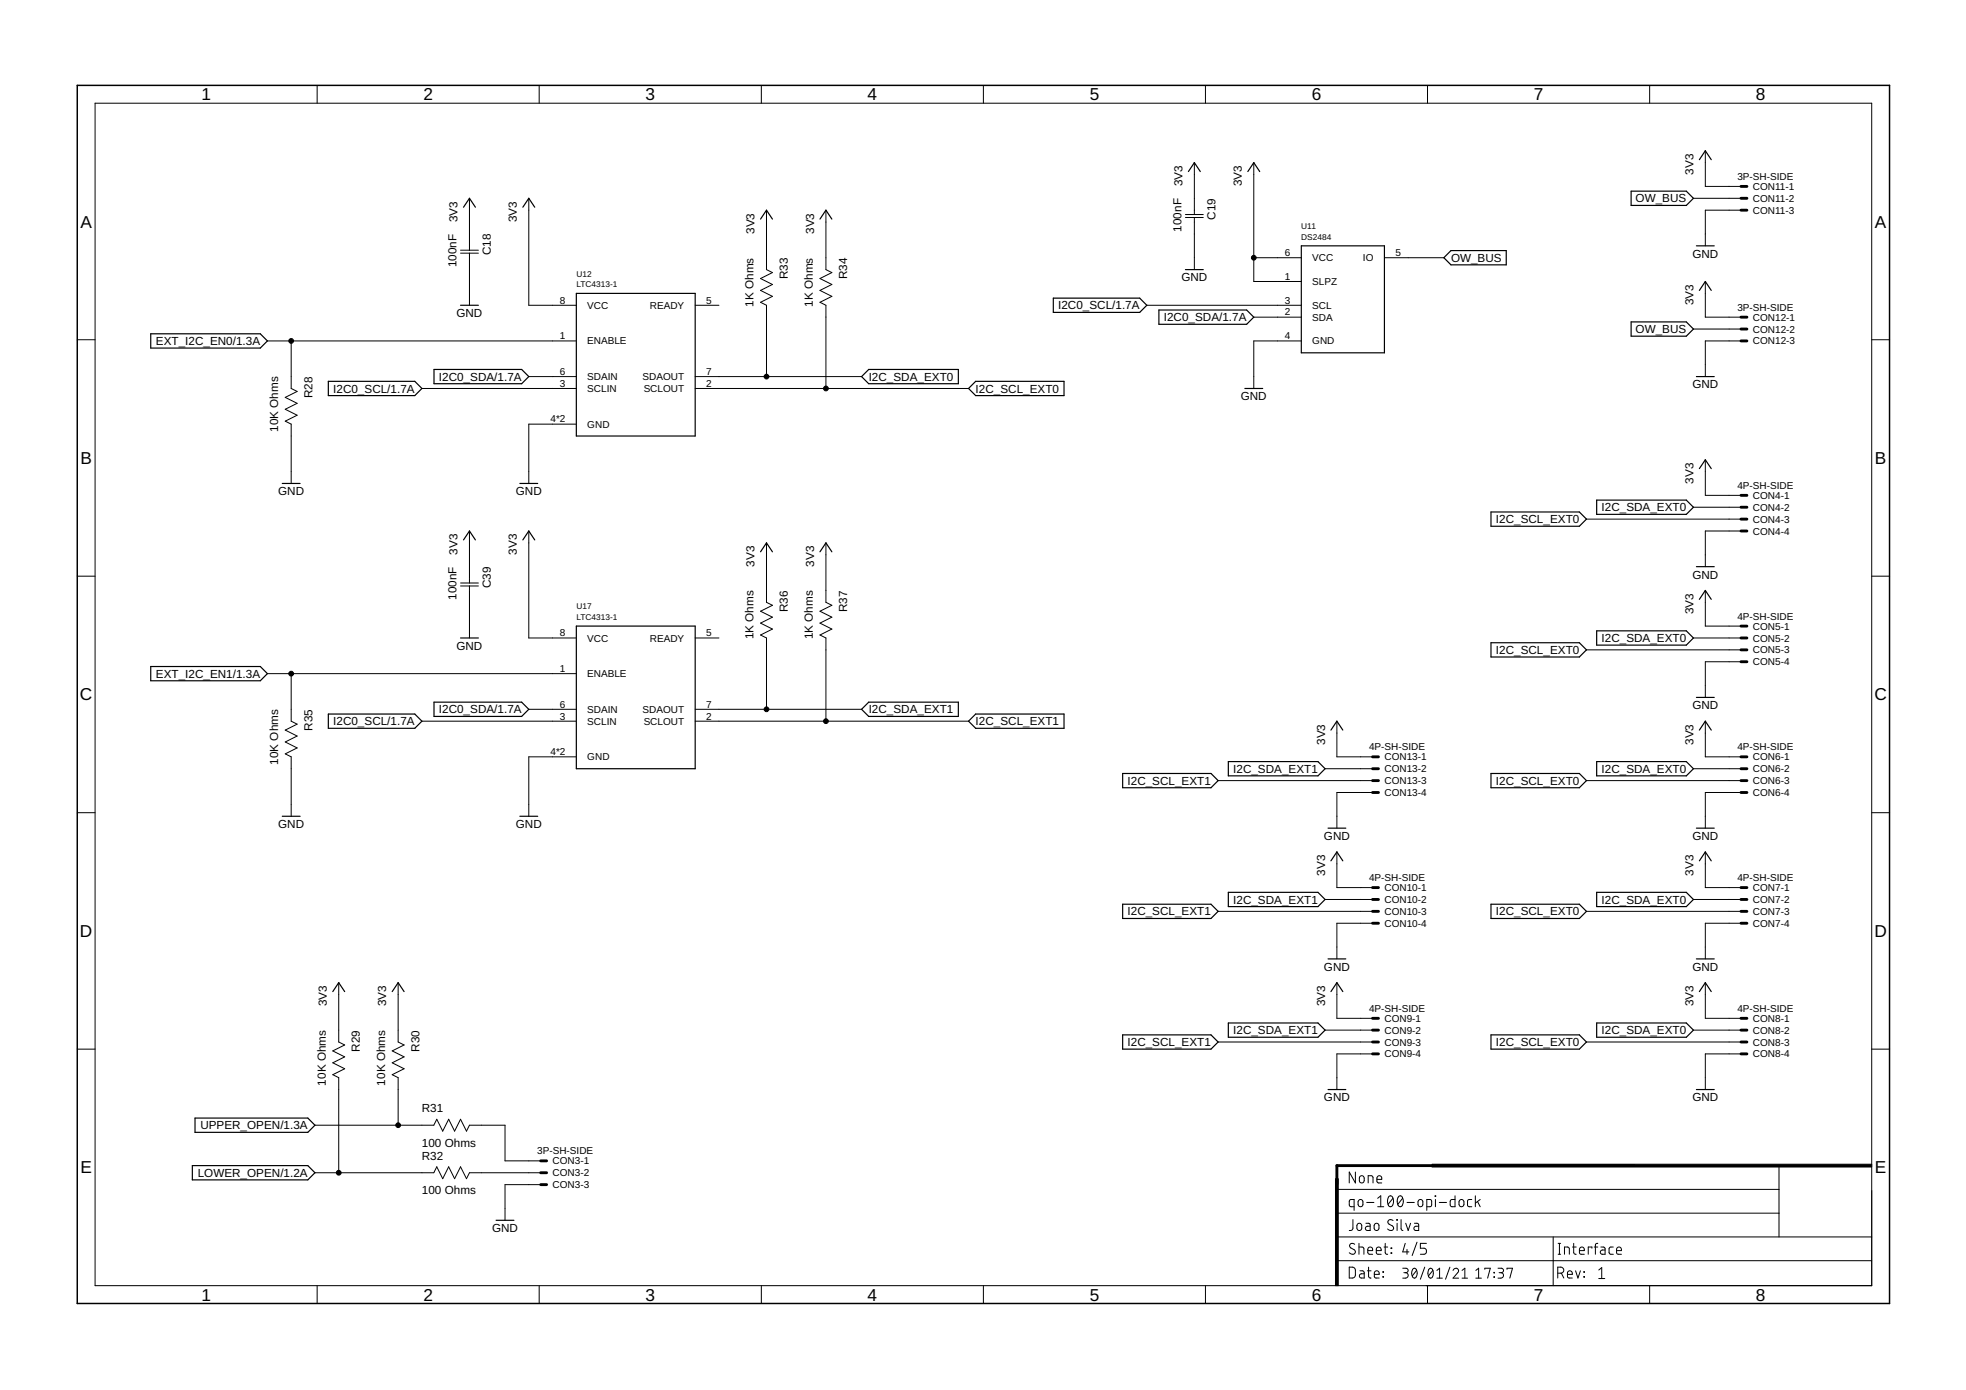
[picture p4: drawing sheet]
<svg xmlns="http://www.w3.org/2000/svg" width="420mm" height="297mm" viewBox="0 0 420 297" stroke-linecap="round" stroke-linejoin="round" font-family="sans-serif">
<g fill="none" stroke="#000" stroke-width=".25">
<path d="M254 36.7l1.2-1.9 1.3 1.9M266.7 36.7l1.2-1.9 1.3 1.9M363.2 34.1l1.2-1.9 1.3 1.9M99.1 44.3l1.2-1.9 1.3 1.9M111.7 44.3l1.3-1.9 1.3 1.9M162.5 46.8l1.3-1.9 1.3 1.9M175.2 46.8l1.3-1.9 1.3 1.9M253.3 57.6h3.9M278.1 52.5h17.8v22.9h-17.8zM308.6 55.1l1.5-1.5h11.8v3h-11.8zM348.6 40.9h11.8l1.5 1.5-1.5 1.5h-11.8zM362.5 52.5h3.9"/>
<path d="M32.2 71.3h23.4l1.5 1.6-1.5 1.5h-23.4zM92.8 79h18.7l1.5 1.5-1.5 1.5h-18.7zM98.4 65.2h3.8M123.2 62.7h25.4v30.5h-25.4zM225.1 63.7h18.5l1.5 1.5-1.5 1.6h-18.5zM247.7 66.3h18.7l1.5 1.5-1.5 1.5h-18.7zM348.6 68.8h11.8l1.5 1.5-1.5 1.5h-11.8zM363.2 62.1l1.2-1.9 1.3 1.9M70.2 81.5h18.4l1.6 1.5-1.6 1.5h-18.4zM184.1 80.5l1.6-1.5h19.1v3h-19.1zM207 83l1.5-1.5h18.9v3h-18.9zM266 83h3.9"/>
<path d="M362.5 80.5h3.9M60.3 103.3h3.8M99.1 115.4l1.2-1.9 1.3 1.9M111.1 103.3h3.8M111.7 115.4l1.3-1.9 1.3 1.9M162.5 117.9l1.3-1.9 1.3 1.9M175.2 117.9l1.3-1.9 1.3 1.9M318.6 109.4h18.9l1.5 1.5-1.5 1.6h-18.9zM341.2 106.9h19.2l1.5 1.5-1.5 1.5h-19.2zM363.2 100.1l1.2-1.8 1.3 1.8M98.4 136.3h3.8M123.2 133.8h25.4v30.5h-25.4z"/>
<path d="M318.6 137.4h18.9l1.5 1.5-1.5 1.5h-18.9zM341.2 134.8h19.2l1.5 1.5-1.5 1.6h-19.2zM362.5 121.1h3.9M363.2 128.1l1.2-1.9 1.3 1.9M32.2 142.4h23.4l1.5 1.6-1.5 1.5h-23.4zM70.2 152.6h18.4l1.6 1.5-1.6 1.5h-18.4zM92.8 150.1h18.7l1.5 1.5-1.5 1.5h-18.7zM185.7 150.1h19.1v3h-19.1l-1.6-1.5zM208.5 152.6h18.9v3h-18.9l-1.5-1.5zM284.4 156l1.3-1.9 1.3 1.9M362.5 149h3.9M363.2 156l1.2-1.9 1.3 1.9"/>
<path d="M60.3 174.4h3.8M111.1 174.4h3.8M239.9 165.3h18.9l1.5 1.5-1.5 1.5h-18.9zM262.5 162.8h19.2l1.5 1.5-1.5 1.5h-19.2zM283.8 177h3.8M318.6 165.3h18.9l1.5 1.5-1.5 1.5h-18.9zM341.2 162.8h19.2l1.5 1.5-1.5 1.5h-19.2zM362.5 177h3.9M239.9 193.2h18.9l1.5 1.6-1.5 1.5h-18.9zM262.5 190.7h19.2l1.5 1.5-1.5 1.5h-19.2zM284.4 184l1.3-1.9 1.3 1.9M318.6 193.2h18.9l1.5 1.6-1.5 1.5h-18.9z"/>
<path d="M341.2 190.7h19.2l1.5 1.5-1.5 1.5h-19.2zM363.2 184l1.2-1.9 1.3 1.9M71.1 211.9l1.3-1.9 1.3 1.9M83.8 211.9l1.3-1.9 1.3 1.9M262.5 218.6h19.2l1.5 1.5-1.5 1.6h-19.2zM283.8 204.9h3.8M284.4 211.9l1.3-1.9 1.3 1.9M341.2 218.6h19.2l1.5 1.5-1.5 1.6h-19.2zM362.5 204.9h3.9M363.2 211.9l1.2-1.9 1.3 1.9M41.7 238.9h24.1l1.5 1.6-1.5 1.5h-24.1zM239.9 221.1h18.9l1.5 1.6-1.5 1.5h-18.9z"/>
<path d="M283.8 232.8h3.8M318.6 221.1h18.9l1.5 1.6-1.5 1.5h-18.9zM362.5 232.8h3.9M41.1 249.1h24.7l1.5 1.5-1.5 1.5h-24.7zM106 260.8h3.8"/>
</g>
<g fill="none" stroke="#000" stroke-width=".21">
<path d="M67.8 18.2v3.9M115.2 18.2v3.9M162.7 18.2v3.9M210.2 18.2v3.9M257.6 18.2v3.9M305.1 18.2v3.9M352.6 18.2v3.9M20.3 22.1h379.7v252.6h-379.7zM255.2 34.8v11M267.9 34.8v25.4h10.2M364.4 32.2v7.6h7.7M98.4 53.5h3.8"/>
<path d="M98.4 54.1h3.8M100.3 42.4v11.1M100.3 54.1v11.1M113 42.4v22.8h10.2M163.8 44.9v12.7l1.3 .7-2.6 1.2 2.6 1.3-2.6 1.3 2.6 1.2-2.6 1.3 1.3 .6v15.3M176.5 44.9v12.7l1.3 .7-2.6 1.2 2.6 1.3-2.6 1.3 2.6 1.2-2.6 1.3 1.3 .6v17.8M253.3 45.8h3.9M253.3 46.5h3.9M255.2 46.5v11.1M267.9 55.1h10.2M295.9 55.1h12.7M361.9 42.4h10.2"/>
<path d="M372.1 44.9h-7.7v7.6M16.5 72.6h3.8M57.1 72.9h66.1M62.2 72.9v10.1l1.3 .7-2.5 1.2 2.5 1.3-2.5 1.3 2.5 1.2-2.5 1.3 1.2 .6v12.7M148.6 65.2h5M245.1 65.2h33M267.9 67.8h10.2M278.1 72.9h-10.2v10.1M361.9 70.3h10.2M364.4 60.2v7.6h7.7M372.1 72.9h-7.7v7.6M400 72.6h3.8"/>
<path d="M90.2 83h33M113 80.5h10.2M123.2 90.6h-10.2v12.7M148.6 80.5h35.5M148.6 83h58.4M364.4 98.3v7.6h7.7M100.3 113.5v11.1M113 113.5v22.8h10.2M163.8 116v12.7l1.3 .6-2.6 1.3 2.6 1.3-2.6 1.3 2.6 1.2-2.6 1.3 1.3 .6v15.3M176.5 116v12.7l1.3 .6-2.6 1.3 2.6 1.3-2.6 1.3 2.6 1.2-2.6 1.3 1.3 .6v17.8M339 110.9h33.1M361.9 108.4h10.2"/>
<path d="M372.1 113.5h-7.7v7.6M16.5 123.1h3.8M98.4 124.6h3.8M98.4 125.2h3.8M100.3 125.2v11.1M148.6 136.3h5M339 138.9h33.1M361.9 136.3h10.2M364.4 126.2v7.6h7.7M400 123.1h3.8M57.1 144h66.1M62.2 144v10.1l1.3 .6-2.5 1.3 2.5 1.3-2.5 1.3 2.5 1.2-2.5 1.3 1.2 .6v12.7"/>
<path d="M90.2 154.1h33M113 151.6h10.2M148.6 151.6h35.5M148.6 154.1h58.4M285.7 154.1v7.6h7.6M364.4 154.1v7.6h7.7M372.1 141.4h-7.7v7.6M16.5 173.7h3.8M123.2 161.7h-10.2v12.7M260.3 166.8h33M283.2 164.3h10.1M293.3 169.4h-7.6v7.6"/>
<path d="M339 166.8h33.1M361.9 164.3h10.2M372.1 169.4h-7.7v7.6M400 173.7h3.8M260.3 194.8h33M283.2 192.2h10.1M285.7 182.1v7.6h7.6M293.3 197.3h-7.6v7.6M339 194.8h33.1M361.9 192.2h10.2M364.4 182.1v7.6h7.7M372.1 197.3h-7.7v7.6"/>
<path d="M72.4 210v12.7l1.3 .6-2.6 1.3 2.6 1.2-2.6 1.3 2.6 1.3-2.6 1.3 1.3 .6v20.3M85.1 210v12.7l1.3 .6-2.6 1.3 2.6 1.2-2.6 1.3 2.6 1.3-2.6 1.3 1.3 .6v10.2M285.7 210v7.6h7.6M364.4 210v7.6h7.7M16.5 224.2h3.8M260.3 222.7h33M283.2 220.1h10.1M293.3 225.2h-7.6v7.6M339 222.7h33.1M361.9 220.1h10.2M372.1 225.2h-7.7v7.6M400 224.2h3.8"/>
<path d="M67.3 240.5h25.4l.6-1.3 1.3 2.5 1.3-2.5 1.3 2.5 1.2-2.5 1.3 2.5 .6-1.2h7.6v7.6h7.6M67.3 250.6h25.4l.6-1.3 1.3 2.6 1.3-2.6 1.3 2.6 1.2-2.6 1.3 2.6 .6-1.3h15.2M115.5 253.2h-7.6v7.6M285.7 254.2h94.5M285.7 259.2h94.5M289.4 257.9h-.8l-.2-.3v-.9l.2-.4h.8v2.4M289.7 250.5v2.3l-1.3-2.3v2.3M290.4 256.5l.5-.2a.92 .92 0 0 1 .1 1.5l-.3 .1-.3-.2-.2-.3zM290.6 251.4l.5-.2a.92 .92 0 0 1 .2 1.5l-.4 .1-.3-.2zM292.1 257h1.5M292.4 252.8v-1.6l.9 .2 .1 1.4M294.3 252h1a.55 .55 0 0 0-.4-.7 .55 .55 0 0 0-.6 .5l.1 .9 .9 .1"/>
<path d="M294.4 257.9h1.3M294.4 256.1l.7-.6v2.4M296.8 255.7a.62 .62 0 0 1 .8 0 .62 .62 0 0 1 .2 .7 .99 .99 0 0 1-.8 1.5 1.68 1.68 0 0 1-.2-2.2zM297.7 256.1l-1 1.3M298.9 255.7a.53 .53 0 0 1 .6-.1 .53 .53 0 0 1 .3 .5 1.34 1.34 0 0 1-.5 1.8 1.4 1.4 0 0 1-.4-2.2zM299.8 256.1l-1.1 1.3M300.7 257h1.6M303.2 256.5l.5-.2a.92 .92 0 0 1 .1 1.5l-.3 .1-.3-.2-.2-.3zM304.9 257.9h.8l.2-.3v-1l-.2-.3h-.8v2.4M306.7 255.5l.1 .2zM306.8 256.3v1.6M307.6 257h1.5"/>
<path d="M311 255.5v2.4h-.8l-.3-.4 .1-.9 .2-.3h.8M311.9 256.5l.4-.2 .4 .2 .2 .9a.53 .53 0 0 1-.6 .5 .53 .53 0 0 1-.5-.5zM314.5 256.3h-.6l-.3 .4 .1 1.1 .8 .1M315.3 255.5v2.4M315.8 256.8l.5 1.1M316.3 256.3l-1 .8M380.2 249.1v15.2M67.8 274.7v3.9M115.2 274.7v3.9M162.7 274.7v3.9M210.2 274.7v3.9M257.6 274.7v3.9"/>
<path d="M285.7 269.4h114.3M285.7 264.3h114.3M288.4 270.8h.8l.4 .4v1.5l-.4 .4h-.8zM289.1 260.6v2l-.2 .3-.5 .1M289.5 265.9a.58 .58 0 0 0-.9-.1 .58 .58 0 0 0 .1 .9l.7 .4a.58 .58 0 0 1 .1 .8 .58 .58 0 0 1-.9 0l-.2-.2M290.2 261.5l.4-.1a.92 .92 0 0 1 .2 1.5l-.4 .1a.92 .92 0 0 1-.2-1.5zM290.4 266.5l1 .1 .1 1.4M290.4 265.7v2.3M290.6 271.6h.7l.2 .3v1.2h-.5a.46 .46 0 0 1-.5-.4 .46 .46 0 0 1 .5-.5h.5M291.9 261.4h.7l.2 .2v1.4h-.6a.46 .46 0 0 1-.4-.5 .46 .46 0 0 1 .4-.5h.6M292.2 271.6h.8M292.3 267.3h1a.54 .54 0 0 0-.3-.8 .54 .54 0 0 0-.7 .5l.1 .9 .9 .1"/>
<path d="M292.5 270.8v1.9l.1 .3 .4 .1M293.7 272.3h1a.54 .54 0 0 0-.3-.7 .54 .54 0 0 0-.7 .5l.1 .9 .9 .1M293.8 261.6l.5-.2a.92 .92 0 0 1 .1 1.5l-.3 .1-.3-.2-.1-.4zM294.1 267.3h1.1a.54 .54 0 0 0-.4-.8 .54 .54 0 0 0-.7 .5l.1 .9 1 .1M295.6 272.8l.1 .1zM295.6 271.8l.1 .1zM295.8 266.5h.8M296 265.7l.1 2.1 .5 .2M297.3 266.7l.1 .1zM297.3 267.7l.1 .1zM297.7 260.8a.58 .58 0 0 0-.9-.1 .58 .58 0 0 0 .1 .9l.7 .4a.59 .59 0 0 1 0 .9 .59 .59 0 0 1-.8-.1l-.3-.2M298.5 260.6l.1 .2z"/>
<path d="M298.6 261.4v1.6M299.4 260.6v2l.2 .2 .2 .2M299.8 271h.7a.48 .48 0 0 1 .4 .5 .48 .48 0 0 1-.4 .5h-.5M300.3 265.7l-.5 1.8h1.3M300.4 272a.58 .58 0 0 1 .6 .6 .58 .58 0 0 1-.6 .5h-.6M300.4 261.4l.5 1.6 .6-1.6M300.7 267v1M302 271.2l.1-.1a.88 .88 0 0 1 .8 1.2l-.1 .3a.51 .51 0 0 1-.5 .5 .51 .51 0 0 1-.5-.5l-.1-.8zM302.3 261.4h.7l.2 .2v1.4h-.6a.46 .46 0 0 1-.4-.5 .46 .46 0 0 1 .4-.5h.6M302.7 271.5l-.9 1.2M302.8 265.5l-1 2.8M304.5 270.8l-.9 2.6"/>
<path d="M304.8 265.7h-1.2v1h.7a.66 .66 0 0 1 .6 .7 .66 .66 0 0 1-.6 .6h-.7M305.1 274.7v3.9M305.4 271.2l.2-.1a.86 .86 0 0 1 .7 1.2v.3a.51 .51 0 0 1-.5 .5 .51 .51 0 0 1-.6-.5v-.8zM306.2 271.5l-.9 1.2M307.1 273.1h1.2M307.1 271.5l.6-.5v2.1M309.9 270.8l-1 2.6M310.5 271.5a.58 .58 0 0 1 .9-.5 .58 .58 0 0 1 .1 1l-1 1.1h1.2M312.5 273.1h1.1M312.5 271.5l.6-.5v2.1M315.4 273.1h1.2M315.4 271.5l.6-.5v2.1"/>
<path d="M317.3 271.3v-.3h1.2l-.6 2.1M319.3 271.9l.1 .1zM319.3 272.8l.1 .2zM320.1 271h.8a.48 .48 0 0 1 .4 .5 .48 .48 0 0 1-.4 .5h-.5M320.7 272a.58 .58 0 0 1 .6 .6 .58 .58 0 0 1-.6 .5h-.6M322.1 271.3v-.3h1.1l-.5 2.1M331.9 264.3v10.4M332.9 272.1h.6a.65 .65 0 0 0 .7-.7 .65 .65 0 0 0-.7-.6h-.6v2.3M333 268h.5M333 265.7h.5M333.3 265.7v2.3M333.7 272.1l.5 1"/>
<path d="M334.3 268v-1.5l1 .1 .1 1.4M335 272.3h1a.54 .54 0 0 0-.3-.7 .54 .54 0 0 0-.7 .5l.1 .9 .9 .1M336.1 266.5h.7M336.3 265.7v2l.1 .2 .4 .1M336.7 271.6l.5 1.5 .6-1.5M337.5 267.3h1.1a.54 .54 0 0 0-.4-.8 .54 .54 0 0 0-.7 .5l.2 .9 .9 .1M338.5 271.8l.1 .1zM338.5 272.8l.1 .1zM340.2 266.7v-.2h-.8v1.5M340.7 266.5h.8M341.5 265.7l-.5 .2v2.1M341.7 271.4l.6-.5v2.3"/>
<path d="M341.7 273.2h1.3M342.1 266.5h.7l.2 .2v1.3h-.5a.46 .46 0 0 1-.5-.4 .46 .46 0 0 1 .5-.5h.5M344.8 266.5h-.7l-.2 .4 .1 1 .8 .1M345.5 267.3h1a.54 .54 0 0 0-.3-.8 .54 .54 0 0 0-.7 .5l.1 .9 .9 .1M352.6 274.7v3.9"/>
</g>
<path d="M16.5 18.2h387.3v260.4h-387.3z" fill="none" stroke="#000" stroke-width=".32"/>
<path d="M285.4 251.9h.6v22.8h-.6zM306 248.8h94v.6h-94z" fill="#000" stroke="#000" stroke-width=".21"/>
<g fill="none" stroke="#000" stroke-width=".61">
<path d="M372.1 39.8h1.2M372.1 42.4h1.2M372.1 44.9h1.2M372.1 67.8h1.2M372.1 70.3h1.2M372.1 72.9h1.2M372.1 105.9h1.2M372.1 108.4h1.2M372.1 110.9h1.2M372.1 113.5h1.2M372.1 133.8h1.2M372.1 136.3h1.2"/>
<path d="M372.1 138.9h1.2M372.1 141.4h1.2M293.3 161.7h1.3M293.3 164.3h1.3M293.3 166.8h1.3M293.3 169.4h1.3M372.1 161.7h1.2M372.1 164.3h1.2M372.1 166.8h1.2M372.1 169.4h1.2M293.3 189.7h1.3M293.3 192.2h1.3"/>
<path d="M293.3 194.8h1.3M293.3 197.3h1.3M372.1 189.7h1.2M372.1 192.2h1.2M372.1 194.8h1.2M372.1 197.3h1.2M293.3 217.6h1.3M372.1 217.6h1.2M293.3 220.1h1.3M293.3 222.7h1.3M293.3 225.2h1.3M372.1 220.1h1.2"/>
<path d="M372.1 222.7h1.2M372.1 225.2h1.2M115.5 248.1h1.3M115.5 250.6h1.3M115.5 253.2h1.3M349.2 249.1h-63.5v3.8"/>
</g>
<g fill="#000" stroke="#000" stroke-width=".21">
<circle cx="267.9" cy="55.1" r=".51"/>
<circle cx="62.2" cy="72.9" r=".51"/>
<circle cx="163.8" cy="80.5" r=".51"/>
<circle cx="176.5" cy="83" r=".51"/>
<circle cx="62.2" cy="144" r=".51"/>
<circle cx="163.8" cy="151.6" r=".51"/>
<circle cx="176.5" cy="154.1" r=".51"/>
<circle cx="72.4" cy="250.6" r=".51"/>
<circle cx="85.1" cy="240.5" r=".51"/>
</g>
<g font-size="3.7">
<text x="43" y="21.4">1</text>
<text x="90.5" y="21.4">2</text>
<text x="138" y="21.4">3</text>
<text x="185.4" y="21.4">4</text>
<text x="232.9" y="21.4">5</text>
<text x="280.3" y="21.4">6</text>
<text x="327.8" y="21.4">7</text>
<text x="375.3" y="21.4">8</text>
<text x="17.2" y="48.6">A</text>
<text x="400.7" y="48.6">A</text>
<text x="17.2" y="99.2">B</text>
<text x="400.7" y="99.2">B</text>
<text x="17.1" y="149.7">C</text>
<text x="400.6" y="149.7">C</text>
<text x="17.1" y="200.2">D</text>
<text x="400.6" y="200.2">D</text>
<text x="17.2" y="250.8">E</text>
<text x="400.7" y="250.8">E</text>
<text x="43" y="277.9">1</text>
<text x="90.5" y="277.9">2</text>
<text x="138" y="277.9">3</text>
<text x="185.4" y="277.9">4</text>
<text x="232.9" y="277.9">5</text>
<text x="280.3" y="277.9">6</text>
<text x="327.8" y="277.9">7</text>
<text x="375.3" y="277.9">8</text>
</g>
<g font-size="2.5">
<text x="252.7" y="39.8" transform="rotate(-90 252.7 39.8)">3V3</text>
<text x="265.4" y="39.8" transform="rotate(-90 265.4 39.8)">3V3</text>
<text x="361.9" y="37.3" transform="rotate(-90 361.9 37.3)">3V3</text>
<text x="97.8" y="47.5" transform="rotate(-90 97.8 47.5)">3V3</text>
<text x="110.5" y="47.5" transform="rotate(-90 110.5 47.5)">3V3</text>
<text x="259.8" y="47" transform="rotate(-90 259.8 47)">C19</text>
<text x="349.5" y="43.3">OW_BUS</text>
<text x="161.3" y="50" transform="rotate(-90 161.3 50)">3V3</text>
<text x="174" y="50" transform="rotate(-90 174 50)">3V3</text>
<text x="252.5" y="49.5" transform="rotate(-90 252.5 49.5)">100nF</text>
<text x="97.6" y="57.1" transform="rotate(-90 97.6 57.1)">100nF</text>
<text x="104.9" y="54.6" transform="rotate(-90 104.9 54.6)">C18</text>
<text x="168.4" y="59.7" transform="rotate(-90 168.4 59.7)">R33</text>
<text x="181.1" y="59.7" transform="rotate(-90 181.1 59.7)">R34</text>
<text x="310.1" y="56">OW_BUS</text>
<text x="361.7" y="55.1">GND</text>
<text x="161" y="65.5" transform="rotate(-90 161 65.5)">1K Ohms</text>
<text x="173.7" y="65.5" transform="rotate(-90 173.7 65.5)">1K Ohms</text>
<text x="252.5" y="60.2">GND</text>
<text x="361.9" y="65.2" transform="rotate(-90 361.9 65.2)">3V3</text>
<text x="97.5" y="67.8">GND</text>
<text x="226.1" y="66.1">I2C0_SCL/1.7A</text>
<text x="248.7" y="68.7">I2C0_SDA/1.7A</text>
<text x="349.5" y="71.2">OW_BUS</text>
<text x="33.3" y="73.7">EXT_I2C_EN0/1.3A</text>
<text x="71.2" y="83.9">I2C0_SCL/1.7A</text>
<text x="93.8" y="81.4">I2C0_SDA/1.7A</text>
<text x="185.7" y="81.4">I2C_SDA_EXT0</text>
<text x="208.5" y="83.9">I2C_SCL_EXT0</text>
<text x="361.7" y="83">GND</text>
<text x="66.8" y="85.1" transform="rotate(-90 66.8 85.1)">R28</text>
<text x="265.2" y="85.5">GND</text>
<text x="59.5" y="92.3" transform="rotate(-90 59.5 92.3)">10K Ohms</text>
<text x="59.5" y="105.9">GND</text>
<text x="110.2" y="105.9">GND</text>
<text x="361.9" y="103.3" transform="rotate(-90 361.9 103.3)">3V3</text>
<text x="319.7" y="111.8">I2C_SCL_EXT0</text>
<text x="342.3" y="109.3">I2C_SDA_EXT0</text>
<text x="97.8" y="118.6" transform="rotate(-90 97.8 118.6)">3V3</text>
<text x="110.5" y="118.6" transform="rotate(-90 110.5 118.6)">3V3</text>
<text x="104.9" y="125.7" transform="rotate(-90 104.9 125.7)">C39</text>
<text x="161.3" y="121.1" transform="rotate(-90 161.3 121.1)">3V3</text>
<text x="174" y="121.1" transform="rotate(-90 174 121.1)">3V3</text>
<text x="361.7" y="123.6">GND</text>
<text x="97.6" y="128.2" transform="rotate(-90 97.6 128.2)">100nF</text>
<text x="168.4" y="130.8" transform="rotate(-90 168.4 130.8)">R36</text>
<text x="181.1" y="130.8" transform="rotate(-90 181.1 130.8)">R37</text>
<text x="361.9" y="131.3" transform="rotate(-90 361.9 131.3)">3V3</text>
<text x="161" y="136.6" transform="rotate(-90 161 136.6)">1K Ohms</text>
<text x="173.7" y="136.6" transform="rotate(-90 173.7 136.6)">1K Ohms</text>
<text x="342.3" y="137.2">I2C_SDA_EXT0</text>
<text x="97.5" y="138.9">GND</text>
<text x="319.7" y="139.8">I2C_SCL_EXT0</text>
<text x="33.3" y="144.8">EXT_I2C_EN1/1.3A</text>
<text x="71.2" y="155">I2C0_SCL/1.7A</text>
<text x="93.8" y="152.5">I2C0_SDA/1.7A</text>
<text x="185.7" y="152.5">I2C_SDA_EXT1</text>
<text x="208.5" y="155">I2C_SCL_EXT1</text>
<text x="361.7" y="151.6">GND</text>
<text x="66.8" y="156.2" transform="rotate(-90 66.8 156.2)">R35</text>
<text x="283.2" y="159.2" transform="rotate(-90 283.2 159.2)">3V3</text>
<text x="361.9" y="159.2" transform="rotate(-90 361.9 159.2)">3V3</text>
<text x="59.5" y="163.4" transform="rotate(-90 59.5 163.4)">10K Ohms</text>
<text x="241" y="167.7">I2C_SCL_EXT1</text>
<text x="263.6" y="165.2">I2C_SDA_EXT1</text>
<text x="319.7" y="167.7">I2C_SCL_EXT0</text>
<text x="342.3" y="165.2">I2C_SDA_EXT0</text>
<text x="59.5" y="177">GND</text>
<text x="110.2" y="177">GND</text>
<text x="282.9" y="179.5">GND</text>
<text x="361.7" y="179.5">GND</text>
<text x="283.2" y="187.1" transform="rotate(-90 283.2 187.1)">3V3</text>
<text x="361.9" y="187.1" transform="rotate(-90 361.9 187.1)">3V3</text>
<text x="241" y="195.6">I2C_SCL_EXT1</text>
<text x="263.6" y="193.1">I2C_SDA_EXT1</text>
<text x="319.7" y="195.6">I2C_SCL_EXT0</text>
<text x="342.3" y="193.1">I2C_SDA_EXT0</text>
<text x="282.9" y="207.4">GND</text>
<text x="361.7" y="207.4">GND</text>
<text x="69.8" y="215.1" transform="rotate(-90 69.8 215.1)">3V3</text>
<text x="82.5" y="215.1" transform="rotate(-90 82.5 215.1)">3V3</text>
<text x="283.2" y="215.1" transform="rotate(-90 283.2 215.1)">3V3</text>
<text x="361.9" y="215.1" transform="rotate(-90 361.9 215.1)">3V3</text>
<text x="263.6" y="221">I2C_SDA_EXT1</text>
<text x="342.3" y="221">I2C_SDA_EXT0</text>
<text x="76.9" y="224.7" transform="rotate(-90 76.9 224.7)">R29</text>
<text x="89.6" y="224.7" transform="rotate(-90 89.6 224.7)">R30</text>
<text x="241" y="223.6">I2C_SCL_EXT1</text>
<text x="319.7" y="223.6">I2C_SCL_EXT0</text>
<text x="69.6" y="232" transform="rotate(-90 69.6 232)">10K Ohms</text>
<text x="82.3" y="232" transform="rotate(-90 82.3 232)">10K Ohms</text>
<text x="90.2" y="237.7">R31</text>
<text x="282.9" y="235.4">GND</text>
<text x="361.7" y="235.4">GND</text>
<text x="42.8" y="241.3">UPPER_OPEN/1.3A</text>
<text x="90.2" y="245">100 Ohms</text>
<text x="42.3" y="251.5">LOWER_OPEN/1.2A</text>
<text x="90.2" y="247.9">R32</text>
<text x="90.2" y="255.2">100 Ohms</text>
<text x="105.2" y="263.3">GND</text>
</g>
<g font-size="2.1">
<text x="371.3" y="38.4">3P-SH-SIDE</text>
<text x="374.6" y="40.6">CON11-1</text>
<text x="374.6" y="43.1">CON11-2</text>
<text x="374.6" y="45.7">CON11-3</text>
<text x="274.6" y="54.7">6</text>
<text x="274.6" y="59.8">1</text>
<text x="280.4" y="55.8">VCC</text>
<text x="291.3" y="55.8">IO</text>
<text x="298.2" y="54.7">5</text>
<text x="119.7" y="64.9">8</text>
<text x="125.5" y="66">VCC</text>
<text x="138.9" y="66">READY</text>
<text x="150.9" y="64.9">5</text>
<text x="274.6" y="64.9">3</text>
<text x="280.4" y="66">SCL</text>
<text x="280.4" y="60.9">SLPZ</text>
<text x="274.6" y="67.4">2</text>
<text x="280.4" y="68.5">SDA</text>
<text x="371.3" y="66.4">3P-SH-SIDE</text>
<text x="374.6" y="68.5">CON12-1</text>
<text x="374.6" y="71.1">CON12-2</text>
<text x="119.7" y="72.5">1</text>
<text x="125.5" y="73.6">ENABLE</text>
<text x="274.6" y="72.5">4</text>
<text x="280.4" y="73.6">GND</text>
<text x="374.6" y="73.6">CON12-3</text>
<text x="119.7" y="80.1">6</text>
<text x="119.7" y="82.7">3</text>
<text x="125.5" y="81.2">SDAIN</text>
<text x="125.5" y="83.8">SCLIN</text>
<text x="137.3" y="81.2">SDAOUT</text>
<text x="137.6" y="83.8">SCLOUT</text>
<text x="150.9" y="80.1">7</text>
<text x="150.9" y="82.7">2</text>
<text x="117.6" y="90.3">4*2</text>
<text x="125.5" y="91.4">GND</text>
<text x="371.3" y="104.5">4P-SH-SIDE</text>
<text x="374.6" y="106.6">CON4-1</text>
<text x="374.6" y="109.2">CON4-2</text>
<text x="374.6" y="111.7">CON4-3</text>
<text x="374.6" y="114.2">CON4-4</text>
<text x="119.7" y="136">8</text>
<text x="125.5" y="137.1">VCC</text>
<text x="138.9" y="137.1">READY</text>
<text x="150.9" y="136">5</text>
<text x="371.3" y="132.4">4P-SH-SIDE</text>
<text x="374.6" y="134.6">CON5-1</text>
<text x="374.6" y="137.1">CON5-2</text>
<text x="119.7" y="143.6">1</text>
<text x="374.6" y="139.6">CON5-3</text>
<text x="374.6" y="142.2">CON5-4</text>
<text x="125.5" y="144.7">ENABLE</text>
<text x="119.7" y="151.2">6</text>
<text x="119.7" y="153.8">3</text>
<text x="125.5" y="152.3">SDAIN</text>
<text x="125.5" y="154.9">SCLIN</text>
<text x="137.3" y="152.3">SDAOUT</text>
<text x="137.6" y="154.9">SCLOUT</text>
<text x="150.9" y="151.2">7</text>
<text x="150.9" y="153.8">2</text>
<text x="117.6" y="161.4">4*2</text>
<text x="292.6" y="160.3">4P-SH-SIDE</text>
<text x="371.3" y="160.3">4P-SH-SIDE</text>
<text x="125.5" y="162.5">GND</text>
<text x="295.9" y="162.5">CON13-1</text>
<text x="295.9" y="165">CON13-2</text>
<text x="295.9" y="167.6">CON13-3</text>
<text x="374.6" y="162.5">CON6-1</text>
<text x="374.6" y="165">CON6-2</text>
<text x="374.6" y="167.6">CON6-3</text>
<text x="295.9" y="170.1">CON13-4</text>
<text x="374.6" y="170.1">CON6-4</text>
<text x="292.6" y="188.3">4P-SH-SIDE</text>
<text x="295.9" y="190.4">CON10-1</text>
<text x="371.3" y="188.3">4P-SH-SIDE</text>
<text x="374.6" y="190.4">CON7-1</text>
<text x="295.9" y="193">CON10-2</text>
<text x="295.9" y="195.5">CON10-3</text>
<text x="374.6" y="193">CON7-2</text>
<text x="374.6" y="195.5">CON7-3</text>
<text x="295.9" y="198">CON10-4</text>
<text x="374.6" y="198">CON7-4</text>
<text x="292.6" y="216.2">4P-SH-SIDE</text>
<text x="295.9" y="218.4">CON9-1</text>
<text x="295.9" y="220.9">CON9-2</text>
<text x="371.3" y="216.2">4P-SH-SIDE</text>
<text x="374.6" y="218.4">CON8-1</text>
<text x="374.6" y="220.9">CON8-2</text>
<text x="295.9" y="223.4">CON9-3</text>
<text x="295.9" y="226">CON9-4</text>
<text x="374.6" y="223.4">CON8-3</text>
<text x="374.6" y="226">CON8-4</text>
<text x="114.8" y="246.7">3P-SH-SIDE</text>
<text x="118.1" y="248.8">CON3-1</text>
<text x="118.1" y="251.4">CON3-2</text>
<text x="118.1" y="253.9">CON3-3</text>
</g>
<g font-size="1.8">
<text x="278.1" y="51.3">DS2484</text>
<text x="278.1" y="49">U11</text>
<text x="123.2" y="59.1">U12</text>
<text x="123.2" y="61.4">LTC4313-1</text>
<text x="123.2" y="130.2">U17</text>
<text x="123.2" y="132.5">LTC4313-1</text>
</g>
</svg>
